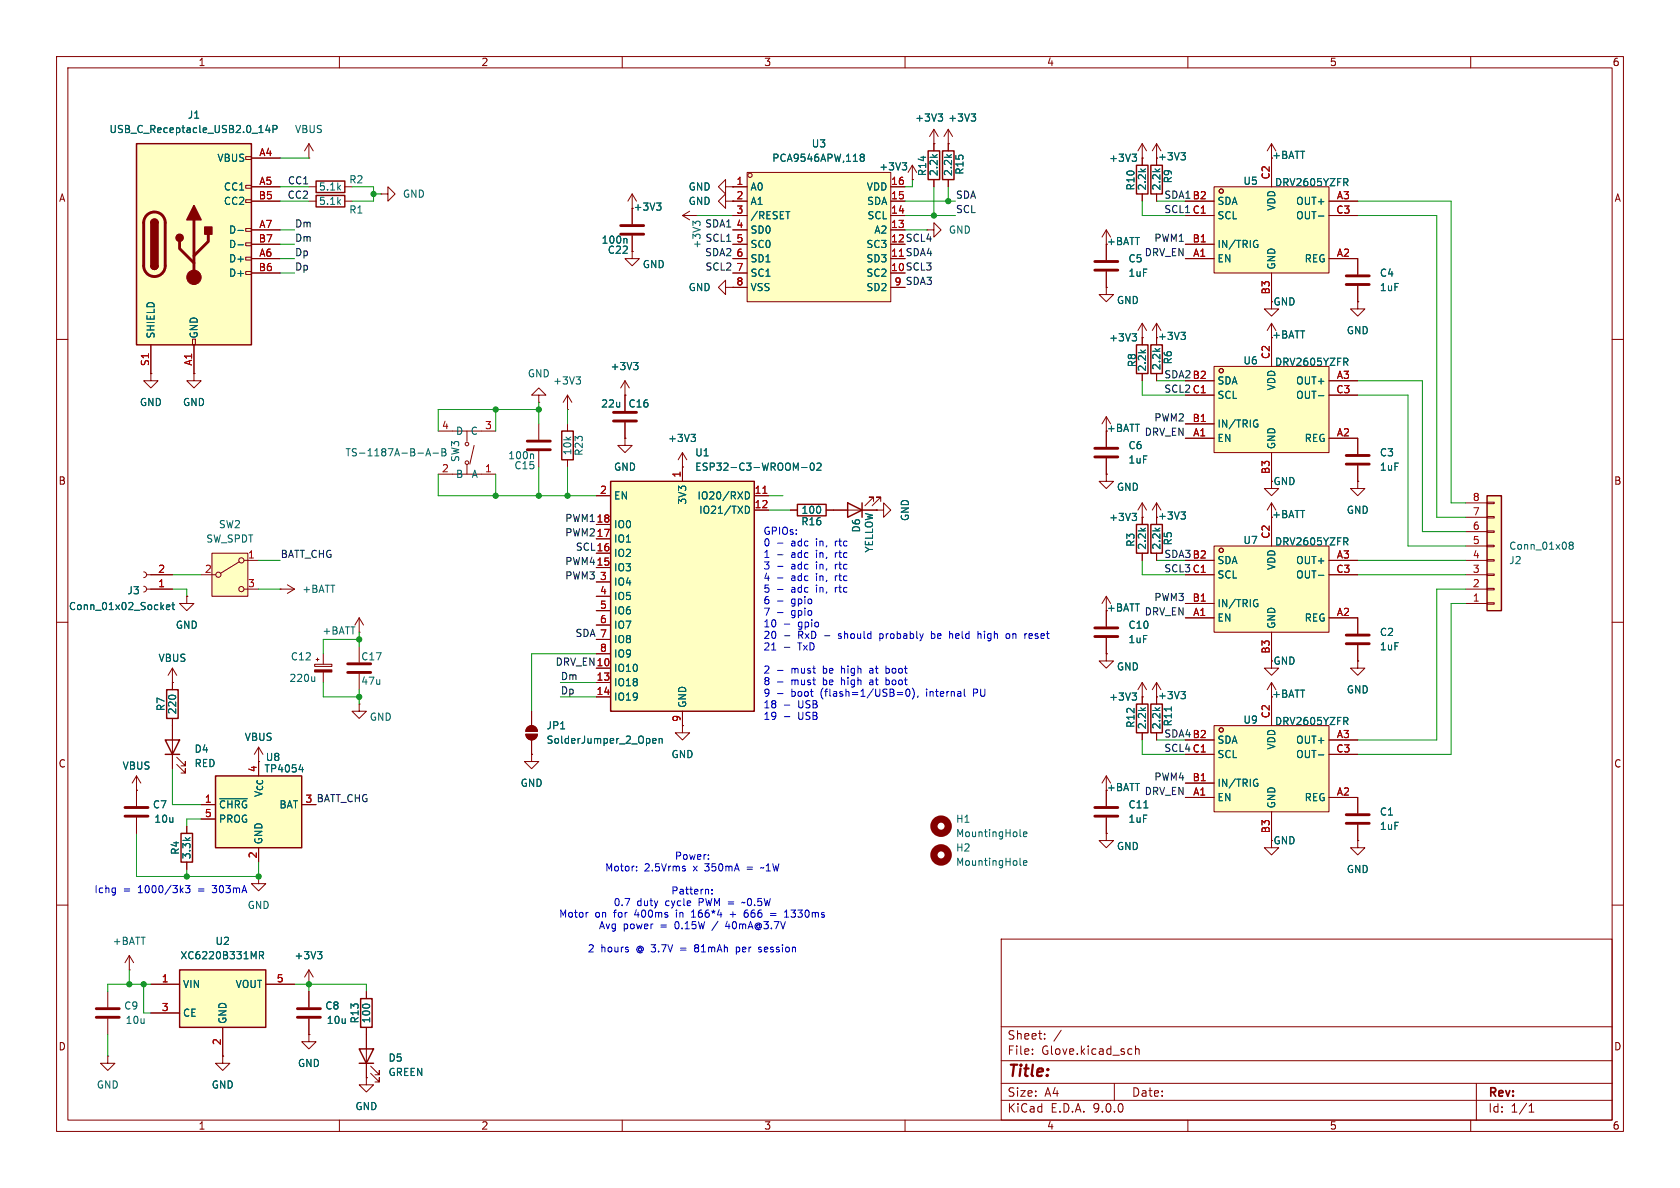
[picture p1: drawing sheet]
<svg xmlns="http://www.w3.org/2000/svg" width="297mm" height="210mm" viewBox="0 0 297 210" stroke-linecap="round" stroke-linejoin="round" font-family="sans-serif">
<g fill="none" stroke="#840000" stroke-width=".18">
<path d="M10 10h277v190h-277zM12 12h273v186h-273zM60 10v2M110 10v2M160 10v2M210 10v2M260 10v2M120.6 38.1l1.3 .8M120.6 38.1h2.6M121.9 37.3l-1.3 .8M123.2 38.1h.1M165.1 25.4h.1"/>
<path d="M165.1 22.9l-.8 1.2M165.1 22.9l.8 1.2M165.1 22.9v2.5M167.6 25.4v1.3M167.6 31.8v1.2M10 60h2M77.5 76.2h10.1M82.5 76.2v1.8M83.8 78.7l-.7 3.3M285 60h2M77.5 83.8h10.1M82.5 82v1.8"/>
<path d="M10 110h2M33 105.4v1.3h-1.3l1.3 1.3 1.3-1.3h-1.3M33 105.4h.1M285 110h2M10 160h2M177 166h108v32h-108zM285 160h2M60 198v2M110 198v2M160 198v2M177 194.5h108M177 191.5h108"/>
<path d="M177 187.5h108M177 181.5h108M182.5 186.3v.1M182.5 185.5v.1M184.7 183.6v.1M184.7 182.8v.1M187.6 182.1l-1.3 2M197 191.5v3M200 185.4l.1 .1M200.1 186.3l-.1 .1M200.7 184.9v1.5M200.7 185.5l.3-.1 .3 .1 .1 .9"/>
<path d="M210 198v2M260 198v2M261 191.5v6.5M270.3 196.6h.9M270.3 195.5l.4-.4v1.5"/>
<circle cx="82.5" cy="78.5" r=".32"/>
<circle cx="82.5" cy="81.8" r=".32"/>
</g>
<path d="M123 39.5l-.5-.4v.8M123 39.3l.2-.2h.3l.3 .2M165.8 20.1h.8l-.4 .5M166.4 20.6l.2 .3v.3l-.2 .2M78.1 79.3h.4l.3 .3-.3 .3 .3 .1 .1 .3-.3 .3h-.5zM78.1 79.9h.4M73.9 80.1h1M75.3 80.6l.4-1.3 .4 1.3M75.4 80.2h.6M76.6 80.1h.9" fill="none" stroke="#006464" stroke-width=".18"/>
<path d="M166.6 26.7h2.1v5.1h-2.1z" fill="none" stroke="#840000" stroke-width=".25"/>
<path d="M107.9 85.1h25.4v40.6h-25.4z" fill="#ffffc2"/>
<path d="M164.1 26.7h2v5.1h-2zM200.9 29.2h2v5.1h-2zM203.5 29.2h2v5.1h-2zM99.3 76.2h2v5.1h-2zM200.9 61h2v5h-2zM203.5 61h2v5h-2zM107.9 85.1h25.4v40.6h-25.4zM32 147.3h2v5.1h-2z" fill="none" stroke="#840000" stroke-width=".25"/>
<g fill="none" stroke="#840000" stroke-width=".18">
<path d="M165.1 25.4v1.3M165.1 31.8v1.2M167.6 25.4h.1M167.6 22.9l-.7 1.2M167.6 22.9l.8 1.2M167.6 22.9v2.5M201.9 27.9h.1M201.9 25.4v3.8M201.9 34.3v1.3M201.9 25.4l-.7 1.3M201.9 25.4l.8 1.3M204.5 25.4v3.8"/>
<path d="M204.5 34.3v1.3M204.5 25.4l-.8 1.3M204.5 25.4l.7 1.3M224.8 25.4l-.8 1.3M224.8 25.4l.8 1.3M224.8 25.4v2.5M163.8 40.6h1.3v-1.2l1.3 1.2-1.3 1.3v-1.3M163.8 40.6h.1M195.6 50.8v1.3h1.2l-1.2 1.2-1.3-1.2h1.3M195.6 50.8h.1M195.6 40.6v5.4M195.6 48v2.8"/>
<path d="M195.6 40.6l-.8 1.3M195.6 40.6l.7 1.3M201.9 59.7h.1M201.9 57.2l-.7 1.2M201.9 57.2l.8 1.2M201.9 57.2v3.8M204.5 57.2v3.8M204.5 57.2l-.8 1.2M204.5 57.2l.7 1.2M224.8 53.3v1.3h1.3l-1.3 1.3-1.3-1.3h1.3M100.3 74.9v1.3M110.5 77.5v1.2h1.3l-1.3 1.3-1.3-1.3h1.3"/>
<path d="M110.5 77.5h.1M110.5 69.9v2.7M110.5 74.7v2.8M201.9 66v1.3M204.5 66v1.3M100.3 81.3v1.3M105.4 87.6h2.5M105.4 92.7h2.5M105.4 95.3h2.5M105.4 97.8h2.5M120.6 82.6h.1M120.6 80v5.1"/>
<path d="M120.6 80l-.7 1.3M120.6 80l.8 1.3M133.3 87.6h2.6M133.3 90.2h2.6M105.4 100.3h2.5M105.4 102.9h2.5M105.4 105.4h2.5M105.4 108h2.5M105.4 110.5h2.5M105.4 113h2.5M105.4 115.6h2.5M105.4 118.1h2.5"/>
<path d="M24.1 139.7v2.8M93 129.8h2a1.02 1.02 0 0 1-1 1 1.02 1.02 0 0 1-1-1zM93.3 128.6a1.02 1.02 0 0 1 1.1-.2 1.02 1.02 0 0 1 .6 .9h-2zM94 133.4v1.2h1.2l-1.2 1.3-1.3-1.3h1.3M94 133.4h.1M94 125.7v2.6M94 130.8v2.6M105.4 120.7h2.5M105.4 123.2h2.5M120.6 128.3v1.2h1.3l-1.3 1.3-1.2-1.3h1.2M120.6 128.3h.1M120.6 125.7v2.6"/>
<path d="M24.1 144.5v2.8M33 146.1v1.2M33 152.4v1.3"/>
</g>
<g fill="none" stroke="#006464" stroke-width=".18">
<path d="M171.7 20.1h.8l-.4 .5M172.2 20.6l.3 .3v.3l-.3 .2M200.1 27.2h.8l-.4 .5M200.7 27.7l.2 .3v.3l-.2 .2M208.8 27h.8l-.5 .5M209.3 27.5l.3 .2v.3l-.3 .3M200.1 59h.8l-.4 .5M200.7 59.5l.2 .2v.3l-.2 .3M208.8 58.7h.8l-.5 .5M209.3 59.2l.3 .3v.3l-.3 .2M122.2 76.8h.7l-.4 .5M122.7 77.3l.2 .2v.3l-.2 .2"/>
<path d="M131.8 86.9a.64 .64 0 0 1 .7 .7 .64 .64 0 0 1-.7 .6M131.8 89.5a.64 .64 0 0 1 .7 .6 .64 .64 0 0 1-.7 .6M141.7 82.6h1M143.3 82l.2-.1a.68 .68 0 0 1 .5 .6 .68 .68 0 0 1-.5 .6l-.2-.1-.1-.4zM144.4 82l.5-.1 .3 .3-.8 .9h.8M115.4 131l.6-.2-.1-.2-.3-.1-.2 .2v.6h.5M116.5 130.7l.2-.2 .3 .1 .1 .8M116.5 130.5v.9"/>
</g>
<path d="M134.9 87.2h.7" fill="none" stroke="#a90000" stroke-width=".18"/>
<path d="M193.5 46.2h4.1M193.5 47.8h4.1M108.5 72.9h4M108.5 74.4h4M22.1 142.7h4.1M22.1 144.3h4.1" fill="none" stroke="#840000" stroke-width=".51"/>
<g fill="#840000" stroke="#840000" stroke-width=".18">
<path d="M93 129.8h2a1.02 1.02 0 0 1-1 1 1.02 1.02 0 0 1-1-1z"/>
<path d="M93.3 128.6a1.02 1.02 0 0 1 1.1-.2 1.02 1.02 0 0 1 .6 .9h-2z"/>
</g>
<path d="M214.6 33h20.3v15.3h-20.3z" fill="#ffffc2"/>
<g fill="none" stroke="#840000" stroke-width=".18">
<path d="M209.5 35.6h5.1M209.5 38.1h5.1M214.6 33h20.3v15.3h-20.3zM224.8 27.9v5.1M234.9 35.6h5.1M234.9 38.1h5.1M209.5 43.2h5.1M209.5 45.7h5.1M224.8 48.3v5M234.9 45.7h5.1v2.8M240 53.3v1.3h1.3l-1.3 1.3-1.2-1.3h1.2M240 53.3h.1"/>
<path d="M240 50.5v2.8M195.6 73.7v5.3M195.6 73.7l-.8 1.2M195.6 73.7l.7 1.2M240 77.5v2.8M195.6 83.8v1.3h1.2l-1.2 1.3-1.3-1.3h1.3M195.6 83.8h.1M195.6 81v2.8M201.9 91.4h.1M201.9 88.9l-.7 1.3M201.9 88.9l.8 1.3M201.9 88.9v2.5"/>
<path d="M204.5 88.9l-.8 1.3M204.5 88.9l.7 1.3M204.5 88.9v2.5M240 85.1v1.3h1.3l-1.3 1.2-1.2-1.2h1.2M240 85.1h.1M240 82.3v2.8M25.4 103.6l.4 .2 .1 .3-.1 .4-.4 .1M25.4 101.1l.4 .1 .1 .4-.1 .4-.4 .1M25.9 104.1h4.6M25.9 101.6h4.6M30.5 118.1l-.8 1.3M30.5 118.1l.7 1.3"/>
<path d="M30.5 118.1v3.8M55.6 117.4h3.1v.4h-3.1zM55.9 116.6h.5M56.1 116.3v.5M57.1 115.6v1.8M57.1 118.8v1.9M63.5 114.3v2.8M63.5 119.1v2.8M24.1 139.7h.1M24.1 137.2l-.7 1.2M24.1 137.2l.8 1.2M24.1 137.2v2.5"/>
<path d="M30.5 120.7h.1M30.5 127v8.9M31.2 135.1l1.6 1.6v-.8v.8h-.8M31.2 133.9l1.6 1.5v-.8v.8h-.8M63.5 124.5v1.2h1.3l-1.3 1.3-1.3-1.3h1.3M63.5 124.5h.1"/>
<circle cx="215.9" cy="33.8" r=".38"/>
</g>
<g fill="none" stroke="#006464" stroke-width=".18">
<path d="M233.1 38.2h.9M237.9 32.2l.4 .6M238 31.6l.3 .2-.1 .3-.2 .1M222 42.5l.3 .1M222.1 43.2h.3v.4l-.4 .2M200.1 90.7h.8l-.4 .5M200.7 91.2l.2 .3v.3l-.2 .2M208.8 90.5h.8l-.5 .5M209.3 91l.3 .2v.3l-.3 .3M29.4 107.3l.6-.1v-.2l-.4-.1-.2 .2 .1 .6h.5M30.4 106.9h.5M30.6 106.5v1.1l.3 .2"/>
<path d="M55.6 119.6v.9M55.6 120.3l-.1 .2"/>
</g>
<path d="M238 48.8h4.1M238 50.3h4.1M193.5 79.2h4.1M193.5 80.8h4.1M238 80.5h4.1M238 82h4.1M61.5 117.3h4M61.5 118.9h4" fill="none" stroke="#840000" stroke-width=".51"/>
<path d="M29.2 130.8h2.5l-1.2 2.6zM29.2 133.4h2.5M29.5 121.9h2v5.1h-2z" fill="none" stroke="#840000" stroke-width=".25"/>
<path d="M55.6 118.4h3.1v.4h-3.1z" fill="#840000" stroke="#840000" stroke-width=".18"/>
<path d="M214.6 64.8h20.3v15.2h-20.3z" fill="#ffffc2"/>
<g fill="none" stroke="#840000" stroke-width=".18">
<path d="M224.8 59.7v5.1M209.5 67.3h5.1M209.5 69.9h5.1M209.5 74.9h5.1M209.5 77.5h5.1M214.6 64.8h20.3v15.2h-20.3zM234.9 67.3h5.1M234.9 69.9h5.1M234.9 77.5h5.1M224.8 80v5.1M224.8 88.9v2.5M224.8 88.9l-.8 1.3"/>
<path d="M224.8 88.9l.8 1.3"/>
<circle cx="215.9" cy="65.5" r=".38"/>
</g>
<path d="M222 74.2l.3 .1M222.1 75h.3v.4l-.4 .1M233.1 69.9h.9M237.9 64l.4 .6M238 63.3l.3 .3-.1 .3-.2 .1" fill="none" stroke="#006464" stroke-width=".18"/>
<path d="M38.1 137.2h15.2v12.7h-15.2z" fill="#ffffc2"/>
<path d="M38.1 137.2h15.2v12.7h-15.2z" fill="none" stroke="#840000" stroke-width=".25"/>
<path d="M224.8 57.2l-.8 1.2M224.8 57.2l.8 1.2M224.8 57.2v2.5M224.8 85.1v1.3h1.3l-1.3 1.2-1.3-1.2h1.3M45.7 132.1v2.5M45.7 132.1l-.7 1.3M45.7 132.1l.8 1.3M35.6 142.2h2.5M35.6 144.8h2.5M45.7 149.9v2.5M53.3 142.2h2.6" fill="none" stroke="#840000" stroke-width=".18"/>
<path d="M52.9 136h.7M53.5 135.6v.9M38.8 141.2h4.9" fill="none" stroke="#006464" stroke-width=".18"/>
<path d="M262.9 87.6h2.5v20.4h-2.5z" fill="#ffffc2"/>
<path d="M262.9 87.6h2.5v20.4h-2.5z" fill="none" stroke="#840000" stroke-width=".25"/>
<g fill="none" stroke="#840000" stroke-width=".18">
<path d="M259.1 99.1h3.8M259.1 96.5h3.8M259.1 94h3.8M259.1 91.4h3.8M259.1 88.9h3.8M262.9 98.9h1.3v.3h-1.3zM262.9 96.4h1.3v.2h-1.3zM262.9 93.9h1.3v.2h-1.3zM262.9 91.3h1.3v.3h-1.3zM262.9 88.8h1.3v.2h-1.3zM259.1 106.7h3.8M259.1 104.1h3.8"/>
<path d="M259.1 101.6h3.8M262.9 106.6h1.3v.2h-1.3zM262.9 104h1.3v.3h-1.3zM262.9 101.5h1.3v.2h-1.3z"/>
</g>
<path d="M277.6 96.4l-.2-.3 .2-.3h.3l.2 .3-.2 .3M277.6 96.4l-.2 .2 .1 .4 .1 .1 .4-.1 .1-.1v-.3l-.2-.2M277.6 96.4h.3" fill="none" stroke="#006464" stroke-width=".18"/>
<path d="M214.6 96.5h20.3v15.3h-20.3z" fill="#ffffc2"/>
<g fill="none" stroke="#840000" stroke-width=".18">
<path d="M209.5 99.1h5.1M214.6 96.5h20.3v15.3h-20.3zM224.8 91.4v5.1M234.9 99.1h5.1M209.5 101.6h5.1M209.5 106.7h5.1M209.5 109.2h5.1M224.8 111.8v6.3h1.3l-1.3 1.3-1.3-1.3h1.3M234.9 101.6h5.1M234.9 109.2h5.1M204.5 120.7l-.8 1.2M204.5 120.7l.7 1.2"/>
<path d="M204.5 120.7v2.5M224.8 120.7v2.5M224.8 120.7l-.8 1.2M224.8 120.7l.8 1.2M19 175.3v2.8M64.8 175.3v1.2M19 186.7v1.3h1.3l-1.3 1.2-1.2-1.2h1.2M19 186.7h.1M19 180.1v2.8M64.8 190.5v1.3h1.2l-1.2 1.2-1.3-1.2h1.3M64.8 190.5h.1M64.8 181.6v8.9"/>
<path d="M65.5 189.7l1.6 1.6v-.8v.8h-.8M65.5 188.5l1.6 1.5v-.8v.8h-.8"/>
<circle cx="215.9" cy="97.3" r=".38"/>
</g>
<path d="M237.9 95.7l.4 .6M238 95.1l.3 .2-.1 .3-.2 .1M222 106l.3 .1M222.1 106.7h.3v.4l-.4 .2M233.1 101.7h.9M208.8 122.2h.8l-.5 .5M209.3 122.7l.3 .3v.3l-.3 .2" fill="none" stroke="#006464" stroke-width=".18"/>
<path d="M17 178.3h4.1M17 179.8h4.1" fill="none" stroke="#840000" stroke-width=".51"/>
<path d="M63.8 176.5h2v5.1h-2zM63.5 185.4h2.5l-1.2 2.6zM63.5 188h2.5" fill="none" stroke="#840000" stroke-width=".25"/>
<path d="M214.6 128.3h20.3v15.2h-20.3z" fill="#ffffc2"/>
<g fill="none" stroke="#840000" stroke-width=".18">
<path d="M209.5 130.8h5.1M209.5 133.4h5.1M209.5 138.4h5.1M214.6 128.3h20.3v15.2h-20.3zM224.8 123.2v5.1M234.9 130.8h5.1M234.9 133.4h5.1M209.5 141h5.1M224.8 143.5v6.4h1.3l-1.3 1.2-1.3-1.2h1.3M234.9 141h5.1M54.6 174h.1M54.6 171.5v2.5"/>
<path d="M54.6 175.3v2.8M54.6 171.5l-.8 1.2M54.6 171.5l.8 1.2M54.6 182.9v1.3h1.3l-1.3 1.2-1.3-1.2h1.3M54.6 182.9h.1M54.6 180.1v2.8"/>
<circle cx="215.9" cy="129" r=".38"/>
</g>
<path d="M222 137.7l.3 .1M222.1 138.5h.3v.4l-.4 .1M233.1 133.4h.9M237.9 127.5l.4 .6M238 126.8l.3 .3-.1 .3-.2 .1M56.1 168.2h.8l-.4 .5M56.7 168.7l.2 .2v.3l-.2 .3" fill="none" stroke="#006464" stroke-width=".18"/>
<path d="M52.6 178.3h4M52.6 179.8h4" fill="none" stroke="#840000" stroke-width=".51"/>
<path d="M31.7 171.5h15.3v10.1h-15.3z" fill="#ffffc2"/>
<path d="M55.9 32h5.1v2h-5.1zM55.9 34.5h5.1v2.1h-5.1zM141 89.2h5v2h-5zM149.9 88.9l2.5 1.3-2.5 1.2zM152.4 88.9v2.5M200.9 92.7h2v5.1h-2zM203.5 92.7h2v5.1h-2zM200.9 124.5h2v5h-2zM203.5 124.5h2v5h-2zM31.7 171.5h15.3v10.1h-15.3z" fill="none" stroke="#840000" stroke-width=".25"/>
<g fill="none" stroke="#840000" stroke-width=".18">
<path d="M54.6 27.9h.1M54.6 33h1.3M54.6 35.6h1.3M54.6 25.4l-.8 1.3M54.6 25.4l.8 1.3M54.6 25.4v2.5M61 33h1.2M61 35.6h1.2M67.3 34.3h1.3v-1.3l1.2 1.3-1.2 1.3v-1.3M67.3 34.3h.1M161.3 31.8h.1M161.3 29.2l-.8 1.3"/>
<path d="M161.3 29.2l.8 1.3M161.3 29.2v2.6M95.2 74.9v2.8M95.2 79.8v2.8M139.7 90.2h1.3M146 90.2h10.2v-1.3l1.3 1.3-1.3 1.2v-1.2M154.4 88.6v-.7h-.7h.7l-1.5 1.5M155.7 88.6v-.7h-.8h.8l-1.5 1.5M201.9 91.4v1.3M201.9 97.8v1.3M204.5 91.4v1.3M204.5 97.8v1.3"/>
<path d="M195.6 115.6v1.2h1.2l-1.2 1.3-1.3-1.3h1.3M195.6 115.6h.1M195.6 105.4v5.3M195.6 112.8v2.8M195.6 105.4l-.8 1.3M195.6 105.4l.7 1.3M240 116.8v1.3h1.3l-1.3 1.3-1.2-1.3h1.2M240 116.8h.1M240 109.2v2.8M240 114v2.8M195.6 137.2v5.3M195.6 137.2l-.8 1.2"/>
<path d="M195.6 137.2l.7 1.2M201.9 123.2h.1M201.9 120.7v3.8M201.9 129.5v1.3M201.9 120.7l-.7 1.2M201.9 120.7l.8 1.2M204.5 123.2v1.3M204.5 129.5v1.3M45.7 154.9v1.3h1.3l-1.3 1.3-1.3-1.3h1.3M45.7 154.9h.1M195.6 147.3v1.3h1.2l-1.2 1.3-1.3-1.3h1.3M195.6 147.3h.1"/>
<path d="M195.6 144.5v2.8M240 148.6v1.3h1.3l-1.3 1.2-1.2-1.2h1.2M240 148.6h.1M240 141v2.8M240 145.8v2.8M22.9 171.5h.1M22.9 168.9l-.8 1.3M22.9 168.9l.7 1.3M22.9 168.9v2.6M26.7 174h5M26.7 179.1h5M47 174h5.1"/>
<path d="M39.4 186.7v1.3h1.2l-1.2 1.2-1.3-1.2h1.3M39.4 186.7h.1M39.4 181.6v5.1"/>
</g>
<g fill="none" stroke="#006464" stroke-width=".18">
<path d="M159.5 28.8h.8l-.4 .5M160 29.3l.3 .2v.3l-.3 .2M94.1 80.3l.2 .1v.7M200.1 122.5h.8l-.4 .5M200.7 123l.2 .2v.3l-.2 .3M207.1 125v.7M180.3 147.7l.2 .2M180.3 152.8l.2 .2M180.9 147.5l.6-.1v-.3h-.4l-.2 .1 .1 .6h.5M180.9 152.6l.6-.2v-.2l-.4-.1-.2 .2 .1 .6h.5M202.2 142.8h.7M45.9 168.9l.6-.1 .1-.2-.1-.3-.6-.1v1.3"/>
<path d="M46.2 168.9l.4 .6"/>
</g>
<path d="M93.2 79.5h4.1M93.2 78h4.1M193.5 111h4.1M193.5 112.5h4.1M238 112.3h4.1M238 113.8h4.1M193.5 142.7h4.1M193.5 144.3h4.1M238 144h4.1M238 145.5h4.1" fill="none" stroke="#840000" stroke-width=".51"/>
<g fill="none" stroke="#840000" stroke-width="1.3">
<circle cx="166.4" cy="151.1" r="1.27"/>
<circle cx="166.4" cy="146" r="1.27"/>
</g>
<path d="M132.1 30.5h25.4v22.8h-25.4z" fill="#ffffc2"/>
<g fill="none" stroke="#840000" stroke-width=".18">
<path d="M129.5 33h2.6M129.5 35.6h2.6M129.5 38.1h2.6M132.1 30.5h25.4v22.8h-25.4zM157.5 33h2.5M157.5 35.6h2.5M157.5 38.1h2.5M129.5 40.6h2.6M129.5 43.2h2.6M129.5 45.7h2.6M129.5 48.3h2.6M129.5 50.8h2.6"/>
<path d="M157.5 40.6h2.5M157.5 50.8h2.5"/>
<circle cx="132.6" cy="31" r=".38"/>
</g>
<path d="M138.9 37.4h.7M152.3 27.8l-.2-.2 .2-.4h.3l.2 .3-.2 .3M152.3 27.8l-.2 .2v.4l.2 .1h.4l.1-.2v-.3l-.2-.2M152.3 27.8h.3" fill="none" stroke="#006464" stroke-width=".18"/>
<path d="M37.5 97.8h6.3v7.6h-6.3z" fill="#ffffc2"/>
<g fill="none" stroke="#840000" stroke-width=".18">
<path d="M34.3 66v1.3h1.3l-1.3 1.3-1.3-1.3h1.3M34.3 66h.1M37.5 97.8h6.3v7.6h-6.3zM42.3 99.3l-3.3 2M43.2 99.1h2.5M35.6 101.6h2.5M43.2 104.1h2.5"/>
<circle cx="42.7" cy="99.1" r=".46"/>
<circle cx="38.6" cy="101.6" r=".46"/>
<circle cx="42.7" cy="104.1" r=".46"/>
</g>
<path d="M24.1 25.4h20.3v35.6h-20.3z" fill="#ffffc2"/>
<g fill="none" stroke="#840000" stroke-width=".18">
<path d="M43.4 27.7h1v.5h-1zM43.4 32.8h1v.5h-1zM43.4 35.3h1v.5h-1zM44.4 27.9h5.1M44.4 33h5.1M44.4 35.6h5.1M111.8 34.3l-.8 1.3M111.8 34.3l.7 1.3M111.8 34.3v5.3M128.3 33v-1.2l-1.3 1.2 1.3 1.3v-1.3h1.2M128.3 35.6v-1.3l-1.3 1.3 1.3 1.2v-1.2h3.8M129.5 33h.1"/>
<path d="M129.5 33h2.6M129.5 38.1h2.6M157.5 33h2.5M157.5 35.6h2.5M157.5 38.1h2.5M161.3 31.8h.1M165.1 25.4h.1M165.1 25.4v1.3M165.1 31.8v1.2M167.6 25.4h.1M167.6 25.4v1.3M167.6 31.8v1.2"/>
<path d="M201.9 27.9h.1M201.9 27.9v1.3M201.9 34.3v1.3M204.5 27.9v1.3M204.5 34.3v1.3M209.5 35.6h5.1M209.5 38.1h5.1M224.8 27.9v5.1M234.9 35.6h5.1M234.9 38.1h5.1M34 59.9h.5v1.1h-.5zM43.4 40.4h1v.5h-1z"/>
<path d="M43.4 42.9h1v.5h-1zM43.4 45.5h1v.5h-1zM43.4 48h1v.5h-1zM44.4 40.6h5.1M44.4 43.2h5.1M44.4 45.7h5.1M44.4 48.3h5.1M111.8 44.5v1.2h1.2l-1.2 1.3-1.3-1.3h1.3M111.8 44.5h.1M111.8 41.7v2.8M128.3 50.8v-1.3l-1.3 1.3 1.3 1.3v-1.3h1.2M129.5 50.8h.1"/>
<path d="M129.5 40.6h2.6M129.5 43.2h2.6M129.5 45.7h2.6M129.5 48.3h2.6M129.5 50.8h2.6M157.5 40.6h2.5M157.5 50.8h2.5M195.6 50.8h.1M195.6 43.2v2.8M195.6 48v2.8M201.9 59.7h.1M201.9 59.7v1.3"/>
<path d="M204.5 59.7v1.3M209.5 43.2h5.1M209.5 45.7h5.1M224.8 48.3v5M224.8 59.7v5.1M234.9 45.7h5.1v2.8M240 53.3h.1M240 50.5v2.8M26.7 66v1.3h1.2l-1.2 1.3-1.3-1.3h1.3M26.7 66h.1M26.7 61v5M34.3 66h.1"/>
<path d="M34.3 61v5M95.2 69.9h1.3l-1.3-1.3-1.2 1.3h1.2v1.2M95.2 71.1h.1M100.3 72.4h.1M100.3 69.9l-.7 1.2M100.3 69.9l.8 1.2M100.3 69.9v2.5M110.5 69.9h.1M110.5 77.5h.1M110.5 67.3l-.8 1.3M110.5 67.3l.8 1.3M110.5 67.3v5.3"/>
<path d="M110.5 74.7v2.8M195.6 76.2v2.8M201.9 66v1.3M204.5 66v1.3M209.5 67.3h5.1M209.5 69.9h5.1M209.5 74.9h5.1M209.5 77.5h5.1M234.9 77.5h5.1v2.8M234.9 67.3h5.1M234.9 69.9h5.1M105.4 87.6h2.5"/>
<path d="M105.4 92.7h2.5M105.4 95.3h2.5M105.4 97.8h2.5M120.6 82.6h.1M120.6 82.6v2.5M133.3 87.6h2.6M133.3 90.2h2.6M139.7 90.2h1.3M146 90.2h3.9M152.4 90.2h2.5M195.6 83.8h.1M195.6 81v2.8"/>
<path d="M201.9 91.4h.1M201.9 91.4v1.3M201.9 97.8v1.3M204.5 91.4v1.3M204.5 97.8v1.3M209.5 99.1h5.1M224.8 80v5.1M224.8 91.4v5.1M234.9 99.1h5.1M240 85.1h.1M240 82.3v2.8M26.7 104.1h3.8"/>
<path d="M26.7 101.6h3.8M33 105.4h.1M49.5 104.1h.1M49.5 104.1h2.6M50.8 103.4l1.3 .7M52.1 104.1l-1.3 .8M63.5 111.8h.1M63.5 109.2l-.8 1.3M63.5 109.2l.8 1.3M63.5 109.2v2.6M105.4 100.3h2.5M105.4 102.9h2.5"/>
<path d="M105.4 105.4h2.5M105.4 108h2.5M105.4 110.5h2.5M105.4 113h2.5M105.4 115.6h2.5M105.4 118.1h2.5M195.6 115.6h.1M195.6 108v2.7M195.6 112.8v2.8M209.5 101.6h5.1M209.5 106.7h5.1M209.5 109.2h5.1"/>
<path d="M224.8 111.8v5M234.9 101.6h5.1M234.9 109.2h5.1v2.8M240 116.8h.1M240 114v2.8M24.1 139.7h.1M24.1 139.7v2.8M30.5 120.7h.1M30.5 120.7v1.2M30.5 127v3.8M30.5 133.4v2.5M94 133.4h.1"/>
<path d="M94 125.7v2.6M94 130.8v2.6M105.4 120.7h2.5M105.4 123.2h2.5M120.6 128.3h.1M120.6 125.7v2.6M195.6 139.7v2.8M201.9 123.2h.1M201.9 123.2v1.3M201.9 129.5v1.3M204.5 123.2v1.3M204.5 129.5v1.3"/>
<path d="M209.5 130.8h5.1M209.5 133.4h5.1M209.5 138.4h5.1M224.8 123.2v5.1M234.9 130.8h5.1M234.9 133.4h5.1M24.1 144.5v2.8M33 146.1v1.2M33 152.4v1.3M35.6 142.2h2.5M35.6 144.8h2.5M45.7 149.9v2.5"/>
<path d="M53.3 142.2h2.6M195.6 147.3h.1M195.6 144.5v2.8M209.5 141h5.1M224.8 143.5v5.1M234.9 141h5.1v2.8M240 148.6h.1M240 145.8v2.8M26.7 174h5M26.7 179.1h5M47 174h5.1M54.6 174h.1"/>
<path d="M54.6 175.3v2.8M64.8 175.3v1.2M39.4 186.7h.1M39.4 181.6v5.1M54.6 182.9h.1M54.6 180.1v2.8M64.8 190.5h.1M64.8 181.6v3.8M64.8 188v2.5"/>
</g>
<path d="M24.1 25.4h20.3v35.6h-20.3zM26.7 39.4a.64 .64 0 0 1 .6-.7 .64 .64 0 0 1 .6 .7M26.7 47a.64 .64 0 0 0 .6 .6 .64 .64 0 0 0 .6-.6" fill="none" stroke="#840000" stroke-width=".25"/>
<path d="M26 38a1.9 1.9 0 0 1 2-.4 1.9 1.9 0 0 1 1.2 1.8v7.6a1.91 1.91 0 0 1-1.9 1.9 1.91 1.91 0 0 1-1.9-1.9v-7.8l.2-.6zM34.3 38.9v10.1M109.7 39.9h4.1M31.7 42.7v1.2l2.6 2.6M36.8 41.4v1.3l-2.5 2.5M109.7 41.4h4.1" fill="none" stroke="#840000" stroke-width=".51"/>
<g fill="#840000" stroke="#840000" stroke-width=".25">
<path d="M26.7 39.4h1.2v7.6h-1.2z"/>
<path d="M26.9 38.9a.64 .64 0 0 1 .6-.1 .64 .64 0 0 1 .4 .6h-1.2z"/>
<path d="M26.7 47h1.2a.64 .64 0 0 1-.6 .6 .64 .64 0 0 1-.6-.6z"/>
<path d="M34.3 36.3l1.3 2.6h-2.6z"/>
<path d="M36.2 40.1h1.3v1.3h-1.3z"/>
<circle cx="31.7" cy="42" r=".63"/>
</g>
<circle cx="34.3" cy="49" r="1.27" fill="#840000" stroke="#840000" stroke-width=".18"/>
<g fill="none" stroke="#006464" stroke-width=".18">
<path d="M47.3 22.1l-.3 .9h.8M47.6 22.6v.8M48.3 22.8h.6l.1-.2-.1-.3-.6-.1v1.2M116.1 35.9h.8l-.5 .5M116.6 36.4l.3 .2v.3l-.3 .3M138.9 37.4h.7M152.3 27.8l-.2-.2 .2-.4h.3l.2 .3-.2 .3M152.3 27.8l-.2 .2v.4l.2 .1h.4l.1-.2v-.3l-.2-.2M152.3 27.8h.3M159.5 28.8h.8l-.4 .5M160 29.3l.3 .2v.3l-.3 .2M165.8 20.1h.8l-.4 .5"/>
<path d="M166.4 20.6l.2 .3v.3l-.2 .2M171.7 20.1h.8l-.4 .5M172.2 20.6l.3 .3v.3l-.3 .2M200.1 27.2h.8l-.4 .5M200.7 27.7l.2 .3v.3l-.2 .2M208.8 27h.8l-.5 .5M209.3 27.5l.3 .2v.3l-.3 .3M233.1 38.2h.9M237.9 32.2l.4 .6M238 31.6l.3 .2-.1 .3-.2 .1M42.1 40.7h.9M42.1 43.3h.9"/>
<path d="M110.7 42.2l.1 .1v.7M200.1 59h.8l-.4 .5M200.7 59.5l.2 .2v.3l-.2 .3M208.8 58.7h.8l-.5 .5M209.3 59.2l.3 .3v.3l-.3 .2M222 42.5l.3 .1M222.1 43.2h.3v.4l-.4 .2M101.8 66.6h.8l-.4 .5M102.4 67.1l.2 .2v.3l-.2 .3M112 64.1h.8l-.4 .5M112.5 64.6l.3 .2v.3l-.3 .2M122.2 76.8h.7l-.4 .5"/>
<path d="M122.7 77.3l.2 .2v.3l-.2 .2M222 74.2l.3 .1M222.1 75h.3v.4l-.4 .1M233.1 69.9h.9M237.9 64l.4 .6M238 63.3l.3 .3-.1 .3-.2 .1M131.8 86.9a.64 .64 0 0 1 .7 .7 .64 .64 0 0 1-.7 .6M131.8 89.5a.64 .64 0 0 1 .7 .6 .64 .64 0 0 1-.7 .6M141.7 82.6h1M143.3 82l.2-.1a.68 .68 0 0 1 .5 .6 .68 .68 0 0 1-.5 .6l-.2-.1-.1-.4zM144.4 82l.5-.1 .3 .3-.8 .9h.8M200.1 90.7h.8l-.4 .5"/>
<path d="M200.7 91.2l.2 .3v.3l-.2 .2M208.8 90.5h.8l-.5 .5M209.3 91l.3 .2v.3l-.3 .3M237.9 95.7l.4 .6M238 95.1l.3 .2-.1 .3-.2 .1M29.4 107.3l.6-.1v-.2l-.4-.1-.2 .2 .1 .6h.5M30.4 106.9h.5M30.6 106.5v1.1l.3 .2M222 106l.3 .1M222.1 106.7h.3v.4l-.4 .2M233.1 101.7h.9M52.9 136h.7"/>
<path d="M53.5 135.6v.9M115.4 131l.6-.2-.1-.2-.3-.1-.2 .2v.6h.5M116.5 130.7l.2-.2 .3 .1 .1 .8M116.5 130.5v.9M200.1 122.5h.8l-.4 .5M200.7 123l.2 .2v.3l-.2 .3M207.1 125v.7M208.8 122.2h.8l-.5 .5M209.3 122.7l.3 .3v.3l-.3 .2M222 137.7l.3 .1M222.1 138.5h.3v.4l-.4 .1M233.1 133.4h.9"/>
<path d="M237.9 127.5l.4 .6M238 126.8l.3 .3-.1 .3-.2 .1M38.8 141.2h4.9M202.2 142.8h.7M45.9 168.9l.6-.1 .1-.2-.1-.3-.6-.1v1.3M46.2 168.9l.4 .6M56.1 168.2h.8l-.4 .5M56.7 168.7l.2 .2v.3l-.2 .3"/>
</g>
<g fill="none" stroke="#009600" stroke-width=".18">
<path d="M49.5 35.6h5.1M49.5 27.9h5.1M49.5 33h5.1M62.2 33h3.8v2.6h-3.8M66 34.3h1.3M123.2 38.1h6.3M160 35.6h8.9M160 38.1h8.9M161.3 31.8v1.2h-1.3M165.1 33v5.1M167.6 33v2.6M201.9 35.6v2.5h7.6"/>
<path d="M204.5 35.6h5M240 35.6h16.5v53.3h2.6M240 38.1h14v53.3h5.1M49.5 43.2h2.6M49.5 40.6h2.6M49.5 45.7h2.6M49.5 48.3h2.6M160 40.6h3.8M87.6 72.4v3.8M95.2 72.4h-17.7v3.8M95.2 71.1v3.8M100.3 72.4v2.5"/>
<path d="M201.9 67.3v2.6h7.6M204.5 67.3h5M240 69.9h8.9v26.6h10.2M240 67.3h11.5v26.7h7.6M45.7 99.1h3.8M77.5 83.8v3.8h27.9M87.6 83.8v3.8M95.2 82.6v5M100.3 82.6v5M135.9 87.6h2.5M135.9 90.2h3.8M201.9 99.1v2.5h7.6"/>
<path d="M204.5 99.1h5M240 99.1h19.1M30.5 104.1h2.5v1.3M30.5 101.6h5.1M45.7 104.1h3.8M63.5 111.8v2.5M63.5 113h-6.4v2.6M105.4 115.6h-11.4v10.1M240 101.6h19.1M259.1 104.1h-5.1v26.7h-14M259.1 106.7h-2.6v26.7h-16.5M30.5 135.9v6.3h5.1"/>
<path d="M57.1 120.7v2.5h6.4M63.5 121.9v2.6M99.1 123.2h6.3M99.1 120.7h6.3M201.9 130.8v2.6h7.6M204.5 130.8h5M24.1 147.3v7.6h21.6v-2.5M33 153.7v1.2M35.6 144.8h-2.6v1.3M22.9 171.5v2.5M25.4 174v5.1h1.3M26.7 174h-7.7v1.3"/>
<path d="M52.1 174h12.7v1.3M54.6 174v1.3M19 182.9v3.8"/>
</g>
<g fill="none" stroke="#0000c2" stroke-width=".18">
<path d="M137.5 96h.9M137.5 98.1h.9M136.4 114.9h.8M137.5 100.1h.9M137.5 102.2h.9M137.5 104.2h.9M137.5 106.2h.9M137.5 108.3h.9M137.5 118.5h.9M138.7 110.3h.9M138.7 112.4h.9M138.7 114.4h.9"/>
<path d="M153.9 118.2h-.1M153.9 118.5l-.2 .2 .2 .3M155.5 112v1.3M155.5 112.8l.2 .1M155.7 112l-.2 .1M156.6 117.7v1.3M156.6 119.8v1.2M156.6 118.9l.4 .1M157 118.2h-.4M164.7 111.6v1.3M164.7 112.8l.3 .1M165 112l-.3 .1"/>
<path d="M167.9 112.1l.3-.1 .2 .2M172.9 112.1l.2-.1 .3 .1v.8M172.9 111.6v1.3M177.9 112.1l.4-.1 .2 .3-.1 .5-.3 .1-.2-.2M182.3 112h-.2l-.2 .2 .1 .6 .3 .1M182.5 112.3l-.6 .1M137.5 120.6h.9M137.5 122.6h.9M138.7 124.6h.9M138.7 126.7h.9M153.9 120.6l-.2 .1 .2 .3M153.9 120.2l-.1 .1"/>
<path d="M156.6 121h.4M157 120.2l-.4 .1M158.6 122.4h1M158.6 122.8h1M160.3 121.9a.69 .69 0 0 0 .3 1.2l.1-.1 .2-.4-.2-.7M161.5 121.9a1.47 1.47 0 0 1-.2 1.7M162.3 123l-.1 .3M170.5 122.9l.2 .2M172.1 122.5h.5M172.6 121.8h-.5v1.3M32 157.3l.4 .5M32.4 157l-.5 .4"/>
<path d="M32.8 156.5h.8l-.4 .5 .3 .1v.6l-.2 .1-.5-.1M112.5 153.8v.2M112.5 153.2v.1M121 153.5l.2 .2-.2 .3M121 153.1l.1 .1M125.2 157.3l.1 .8M125.2 151.8v.1M125.2 151.1v.2M125.9 157.9v.2M125.9 157.3v.1M131.1 159.6l.2-.1 .2 .1M134.4 153.5l.2-.1 .3 .1"/>
<path d="M103.9 161.3h.1M122.2 162.1h.8M122.5 161.1l-.3 .1M122.9 167.1l-.1 .1 .1 .3M122.9 167.6l-.1 .2 .1 .4M128.6 162.9l-.3 .9h.7M129.1 161.7h.9M130.2 167.4v1.3M130.2 168.2l.3 .1M130.5 167.4l-.3 .1M131.7 161a.99 .99 0 0 0 0 1.1h.5M132.2 161.4h-.4l-.2 .2"/>
<path d="M134.1 167.7l.5 .3M134.6 167.5l-.3-.1-.2 .2M134.6 168.1l-.1 .2-.4-.1M136.2 161.5h1M136.2 161.8h1M138.7 162.1h.7M138.8 161.2l.3-.3v1.2"/>
</g>
<path d="M134.9 87.2h.7" fill="none" stroke="#a90000" stroke-width=".18"/>
<g fill="#009600" stroke="#009600" stroke-width=".18">
<circle cx="100.3" cy="87.6" r=".46"/>
<circle cx="63.5" cy="123.2" r=".46"/>
<circle cx="63.5" cy="113" r=".46"/>
<circle cx="54.6" cy="174" r=".46"/>
<circle cx="22.9" cy="174" r=".46"/>
<circle cx="25.4" cy="174" r=".46"/>
<circle cx="33" cy="154.9" r=".46"/>
<circle cx="45.7" cy="154.9" r=".46"/>
<circle cx="66" cy="34.3" r=".46"/>
<circle cx="95.2" cy="72.4" r=".46"/>
<circle cx="95.2" cy="87.6" r=".46"/>
<circle cx="87.6" cy="72.4" r=".46"/>
<circle cx="87.6" cy="87.6" r=".46"/>
<circle cx="165.1" cy="38.1" r=".46"/>
<circle cx="167.6" cy="35.6" r=".46"/>
</g>
<text font-size="2.8" fill="#840000" x="178" y="190.9">Title:</text>
<g font-size="2.1" fill="#840000">
<text x="178" y="184">Sheet:</text>
<text x="178" y="186.7">File:</text>
<text x="184.1" y="186.7">Glove.kicad_sch</text>
<text x="178" y="196.9">KiCad</text>
<text x="178" y="194.1">Size:</text>
<text x="184.7" y="194.1">A4</text>
<text x="185.7" y="196.9">E.D.A.</text>
<text x="193.3" y="196.9">9.0.0</text>
<text x="200" y="194.1">Date:</text>
<text x="263" y="194.3">Rev:</text>
<text x="263" y="196.9">Id:</text>
<text x="267.1" y="196.9">1/1</text>
</g>
<g font-size="1.8" fill="#840000">
<text x="35" y="11.9">1</text>
<text x="85" y="11.9">2</text>
<text x="135" y="11.9">3</text>
<text x="185" y="11.9">4</text>
<text x="235" y="11.9">5</text>
<text x="285" y="11.9">6</text>
<text x="204.6" y="28.5">+3V3</text>
<text x="224.8" y="28.3">+BATT</text>
<text x="10.3" y="35.9">A</text>
<text x="285.3" y="35.9">A</text>
<text x="111.9" y="37.4">+3V3</text>
<text x="157.4" y="42.9">12 SCL4</text>
<text x="195.6" y="43.5">+BATT</text>
<text x="157.4" y="48">10 SCL3</text>
<text x="225" y="54.2">GND</text>
<text x="204.6" y="60.3">+3V3</text>
<text x="224.8" y="60">+BATT</text>
<text x="195.6" y="76.6">+BATT</text>
<text x="10.3" y="85.9">B</text>
<text x="225" y="86">GND</text>
<text x="285.3" y="85.9">B</text>
<text x="204.6" y="92">+3V3</text>
<text x="224.8" y="91.8">+BATT</text>
<text x="154.5" y="97.8" transform="rotate(-90 154.5 97.8)">YELLOW</text>
<text x="195.6" y="108.3">+BATT</text>
<text x="225" y="117.7">GND</text>
<text x="204.6" y="123.8">+3V3</text>
<text x="224.8" y="123.5">+BATT</text>
<text x="10.3" y="135.9">C</text>
<text x="285.3" y="135.9">C</text>
<text x="46.6" y="141" transform="rotate(-90 46.6 141)">V_{CC}</text>
<text x="195.6" y="140.1">+BATT</text>
<text x="225" y="149.5">GND</text>
<text x="10.3" y="185.9">D</text>
<text x="285.3" y="185.9">D</text>
<text x="35" y="199.9">1</text>
<text x="85" y="199.9">2</text>
<text x="135" y="199.9">3</text>
<text x="185" y="199.9">4</text>
<text x="235" y="199.9">5</text>
<text x="285" y="199.9">6</text>
</g>
<g font-size="1.8" fill="#006464">
<text x="19.3" y="23.7">USB_C_Receptacle_USB2.0_14P</text>
<text x="33.1" y="21.2">J1</text>
<text x="52.1" y="23.7">VBUS</text>
<text x="161.7" y="21.7">+3V3</text>
<text x="167.5" y="21.7">+3V3</text>
<text x="38.3" y="28.8">VBUS</text>
<text x="136.4" y="28.8">PCA9546APW,118</text>
<text x="143.4" y="26.3">U3</text>
<text x="196" y="28.8">+3V3</text>
<text x="39.5" y="33.9">CC1</text>
<text x="56.3" y="33.9">5.1k</text>
<text x="61.7" y="32.6">R2</text>
<text x="71.1" y="35.2">GND</text>
<text x="121.6" y="33.9">GND</text>
<text x="132.6" y="33.9">A0</text>
<text x="153.1" y="33.9">VDD</text>
<text x="155.3" y="30.3">+3V3</text>
<text x="163.9" y="31.2" transform="rotate(-90 163.9 31.2)">R14</text>
<text x="166" y="31.2" transform="rotate(-90 166 31.2)">2.2k</text>
<text x="168.5" y="31.2" transform="rotate(-90 168.5 31.2)">2.2k</text>
<text x="170.5" y="31" transform="rotate(-90 170.5 31)">R15</text>
<text x="200.8" y="33.8" transform="rotate(-90 200.8 33.8)">R10</text>
<text x="202.8" y="33.8" transform="rotate(-90 202.8 33.8)">2.2k</text>
<text x="205.3" y="33.8" transform="rotate(-90 205.3 33.8)">2.2k</text>
<text x="207.4" y="32.5" transform="rotate(-90 207.4 32.5)">R9</text>
<text x="219.7" y="32.9">U5</text>
<text x="225.3" y="33.1">DRV2605YZFR</text>
<text x="39.5" y="36.4">CC2</text>
<text x="40.4" y="41.5">D-</text>
<text x="56.3" y="36.4">5.1k</text>
<text x="61.7" y="37.9">R1</text>
<text x="121.6" y="36.4">GND</text>
<text x="132.6" y="36.4">A1</text>
<text x="132.6" y="39">/RESET</text>
<text x="132.6" y="41.5">SD0</text>
<text x="153.2" y="36.4">SDA</text>
<text x="153.3" y="39">SCL</text>
<text x="154.5" y="41.5">A2</text>
<text x="167.6" y="41.5">GND</text>
<text x="215.1" y="36.4">SDA</text>
<text x="215.1" y="39">SCL</text>
<text x="225.7" y="37.4" transform="rotate(-90 225.7 37.4)">VDD</text>
<text x="229" y="36.4">OUT+</text>
<text x="229" y="39">OUT-</text>
<text x="40.4" y="44">D-</text>
<text x="40.4" y="46.6">D+</text>
<text x="106.3" y="43.3">100n</text>
<text x="107.4" y="45.1">C22</text>
<text x="113.5" y="47.6">GND</text>
<text x="124.1" y="44" transform="rotate(-90 124.1 44)">+3V3</text>
<text x="132.6" y="44">SC0</text>
<text x="132.6" y="46.6">SD1</text>
<text x="153.1" y="44">SC3</text>
<text x="153.1" y="46.6">SD3</text>
<text x="199.4" y="46.6">C5</text>
<text x="215.1" y="44">IN/TRIG</text>
<text x="215.1" y="46.6">EN</text>
<text x="225.7" y="47.8" transform="rotate(-90 225.7 47.8)">GND</text>
<text x="230.5" y="46.6">REG</text>
<text x="40.4" y="49.1">D+</text>
<text x="121.6" y="51.7">GND</text>
<text x="132.6" y="49.1">SC1</text>
<text x="132.6" y="51.7">VSS</text>
<text x="153.1" y="49.1">SC2</text>
<text x="153.1" y="51.7">SD2</text>
<text x="197.4" y="53.9">GND</text>
<text x="199.4" y="49.1">1uF</text>
<text x="243.8" y="49.1">C4</text>
<text x="243.8" y="51.7">1uF</text>
<text x="27.5" y="59.9" transform="rotate(-90 27.5 59.9)">SHIELD</text>
<text x="35.2" y="59.9" transform="rotate(-90 35.2 59.9)">GND</text>
<text x="238" y="59.3">GND</text>
<text x="107.8" y="65.6">+3V3</text>
<text x="196" y="60.6">+3V3</text>
<text x="201" y="65" transform="rotate(-90 201 65)">R8</text>
<text x="202.8" y="65.8" transform="rotate(-90 202.8 65.8)">2.2k</text>
<text x="205.3" y="65.5" transform="rotate(-90 205.3 65.5)">2.2k</text>
<text x="207.4" y="64.5" transform="rotate(-90 207.4 64.5)">R6</text>
<text x="219.7" y="64.6">U6</text>
<text x="225.3" y="64.9">DRV2605YZFR</text>
<text x="24.6" y="72">GND</text>
<text x="32.3" y="72">GND</text>
<text x="93.2" y="66.9">GND</text>
<text x="97.7" y="68.2">+3V3</text>
<text x="215.1" y="68.2">SDA</text>
<text x="215.1" y="70.7">SCL</text>
<text x="225.7" y="69.1" transform="rotate(-90 225.7 69.1)">VDD</text>
<text x="229" y="68.2">OUT+</text>
<text x="229" y="70.7">OUT-</text>
<text x="80.5" y="77.1">D</text>
<text x="83.1" y="77.1">C</text>
<text x="106.2" y="72.2">22u</text>
<text x="111" y="72.2">C16</text>
<text x="215.1" y="75.8">IN/TRIG</text>
<text x="61" y="80.9">TS-1187A-B-A-B</text>
<text x="81.4" y="81.8" transform="rotate(-90 81.4 81.8)">SW3</text>
<text x="89.8" y="81.4">100n</text>
<text x="90.8" y="83.2">C15</text>
<text x="101.2" y="80.6" transform="rotate(-90 101.2 80.6)">10k</text>
<text x="103.2" y="80.7" transform="rotate(-90 103.2 80.7)">R23</text>
<text x="108.5" y="83.4">GND</text>
<text x="118" y="78.3">+3V3</text>
<text x="122.8" y="80.9">U1</text>
<text x="122.8" y="83.4">ESP32-C3-WROOM-02</text>
<text x="199.4" y="79.6">C6</text>
<text x="199.4" y="82.1">1uF</text>
<text x="215.1" y="78.3">EN</text>
<text x="225.7" y="79.5" transform="rotate(-90 225.7 79.5)">GND</text>
<text x="230.5" y="78.3">REG</text>
<text x="243.8" y="80.9">C3</text>
<text x="243.8" y="83.4">1uF</text>
<text x="80.5" y="84.7">B</text>
<text x="83.3" y="84.7">A</text>
<text x="108.5" y="88.5">EN</text>
<text x="121.5" y="89.3" transform="rotate(-90 121.5 89.3)">3V3</text>
<text x="123.2" y="88.5">IO20/RXD</text>
<text x="197.4" y="87">GND</text>
<text x="38.6" y="93.6">SW2</text>
<text x="108.5" y="93.6">IO0</text>
<text x="123.5" y="91">IO21/TXD</text>
<text x="141.6" y="93.1">R16</text>
<text x="141.6" y="91">100</text>
<text x="152.2" y="94.2" transform="rotate(-90 152.2 94.2)">D6</text>
<text x="160.9" y="92.2" transform="rotate(-90 160.9 92.2)">GND</text>
<text x="196" y="92.3">+3V3</text>
<text x="238" y="91">GND</text>
<text x="36.4" y="96.1">SW_SPDT</text>
<text x="108.5" y="96.1">IO1</text>
<text x="108.5" y="98.7">IO2</text>
<text x="108.5" y="101.2">IO3</text>
<text x="200.8" y="96.8" transform="rotate(-90 200.8 96.8)">R3</text>
<text x="202.8" y="97.3" transform="rotate(-90 202.8 97.3)">2.2k</text>
<text x="205.3" y="97.3" transform="rotate(-90 205.3 97.3)">2.2k</text>
<text x="207.4" y="96.5" transform="rotate(-90 207.4 96.5)">R5</text>
<text x="215.1" y="99.9">SDA</text>
<text x="219.7" y="96.4">U7</text>
<text x="225.3" y="96.6">DRV2605YZFR</text>
<text x="225.7" y="100.9" transform="rotate(-90 225.7 100.9)">VDD</text>
<text x="229" y="99.9">OUT+</text>
<text x="266.7" y="99.9">J2</text>
<text x="266.7" y="97.4">Conn_01x08</text>
<text x="22.4" y="105.3">J3</text>
<text x="53.3" y="105">+BATT</text>
<text x="108.5" y="103.7">IO4</text>
<text x="108.5" y="106.3">IO5</text>
<text x="215.1" y="102.5">SCL</text>
<text x="215.1" y="107.5">IN/TRIG</text>
<text x="229" y="102.5">OUT-</text>
<text x="12.1" y="108.1">Conn_01x02_Socket</text>
<text x="31" y="111.4">GND</text>
<text x="56.9" y="112.4">+BATT</text>
<text x="108.5" y="108.8">IO6</text>
<text x="108.5" y="111.4">IO7</text>
<text x="108.5" y="113.9">IO8</text>
<text x="199.4" y="113.9">1uF</text>
<text x="199.4" y="111.4">C10</text>
<text x="215.1" y="110.1">EN</text>
<text x="225.7" y="111.3" transform="rotate(-90 225.7 111.3)">GND</text>
<text x="230.5" y="110.1">REG</text>
<text x="243.8" y="112.6">C2</text>
<text x="27.9" y="117.2">VBUS</text>
<text x="51.3" y="116.9">C12</text>
<text x="63.8" y="116.9">C17</text>
<text x="108.5" y="116.4">IO9</text>
<text x="108.5" y="119">IO10</text>
<text x="197.4" y="118.7">GND</text>
<text x="243.8" y="115.2">1uF</text>
<text x="29.3" y="125.8" transform="rotate(-90 29.3 125.8)">R7</text>
<text x="51.1" y="120.8">220u</text>
<text x="63.8" y="121.3">47u</text>
<text x="108.5" y="121.5">IO18</text>
<text x="108.5" y="124.1">IO19</text>
<text x="121.5" y="125.2" transform="rotate(-90 121.5 125.2)">GND</text>
<text x="196" y="124.1">+3V3</text>
<text x="238" y="122.8">GND</text>
<text x="31.3" y="126.4" transform="rotate(-90 31.3 126.4)">220</text>
<text x="43.2" y="131.2">VBUS</text>
<text x="65.3" y="127.6">GND</text>
<text x="96.5" y="129.1">JP1</text>
<text x="96.5" y="131.7">SolderJumper_2_Open</text>
<text x="200.8" y="128.8" transform="rotate(-90 200.8 128.8)">R12</text>
<text x="202.8" y="129" transform="rotate(-90 202.8 129)">2.2k</text>
<text x="205.3" y="129" transform="rotate(-90 205.3 129)">2.2k</text>
<text x="207.4" y="128.5" transform="rotate(-90 207.4 128.5)">R11</text>
<text x="215.1" y="131.7">SDA</text>
<text x="219.7" y="128.1">U9</text>
<text x="225.3" y="128.4">DRV2605YZFR</text>
<text x="229" y="131.7">OUT+</text>
<text x="21.6" y="136.2">VBUS</text>
<text x="34.3" y="133.3">D4</text>
<text x="34.3" y="135.8">RED</text>
<text x="46.7" y="136.8">TP4054</text>
<text x="46.9" y="134.7">U8</text>
<text x="118.6" y="134.2">GND</text>
<text x="215.1" y="134.2">SCL</text>
<text x="225.7" y="132.6" transform="rotate(-90 225.7 132.6)">VDD</text>
<text x="229" y="134.2">OUT-</text>
<text x="26.9" y="143.1">C7</text>
<text x="38.6" y="143.1">~{CHRG}</text>
<text x="49.3" y="143.1">BAT</text>
<text x="91.9" y="139.3">GND</text>
<text x="199.4" y="143.1">C11</text>
<text x="215.1" y="139.3">IN/TRIG</text>
<text x="215.1" y="141.8">EN</text>
<text x="225.7" y="143" transform="rotate(-90 225.7 143)">GND</text>
<text x="230.5" y="141.8">REG</text>
<text x="27.2" y="145.6">10u</text>
<text x="38.6" y="145.6">PROG</text>
<text x="46.6" y="149.4" transform="rotate(-90 46.6 149.4)">GND</text>
<text x="168.9" y="145.6">H1</text>
<text x="168.9" y="148.2">MountingHole</text>
<text x="199.4" y="145.6">1uF</text>
<text x="243.8" y="144.4">C1</text>
<text x="243.8" y="146.9">1uF</text>
<text x="31.9" y="151.2" transform="rotate(-90 31.9 151.2)">R4</text>
<text x="33.9" y="152" transform="rotate(-90 33.9 152)">3.3k</text>
<text x="168.9" y="150.7">H2</text>
<text x="168.9" y="153.3">MountingHole</text>
<text x="197.4" y="150.5">GND</text>
<text x="238" y="154.5">GND</text>
<text x="43.7" y="160.9">GND</text>
<text x="19.8" y="167.2">+BATT</text>
<text x="38" y="167.2">U2</text>
<text x="31.8" y="169.8">XC6220B331MR</text>
<text x="52" y="169.8">+3V3</text>
<text x="21.9" y="178.7">C9</text>
<text x="32.3" y="174.9">VIN</text>
<text x="32.3" y="179.9">CE</text>
<text x="41.6" y="174.9">VOUT</text>
<text x="57.4" y="178.7">C8</text>
<text x="22.1" y="181.2">10u</text>
<text x="40.2" y="181.1" transform="rotate(-90 40.2 181.1)">GND</text>
<text x="57.7" y="181.2">10u</text>
<text x="63.6" y="181" transform="rotate(-90 63.6 181)">R13</text>
<text x="65.6" y="181" transform="rotate(-90 65.6 181)">100</text>
<text x="52.6" y="188.8">GND</text>
<text x="68.6" y="187.9">D5</text>
<text x="68.6" y="190.4">GREEN</text>
<text x="17" y="192.6">GND</text>
<text x="37.3" y="192.6">GND</text>
<text x="62.7" y="196.4">GND</text>
</g>
<g font-size="1.8" fill="#a90000">
<text x="45.7" y="27.7">A4</text>
<text x="45.6" y="35.3">B5</text>
<text x="45.7" y="32.8">A5</text>
<text x="130.1" y="32.8">1</text>
<text x="130.1" y="35.3">2</text>
<text x="157.4" y="32.8">16</text>
<text x="157.4" y="35.3">15</text>
<text x="210.7" y="35.3">B2</text>
<text x="224.5" y="31.8" transform="rotate(-90 224.5 31.8)">C2</text>
<text x="236.2" y="35.3">A3</text>
<text x="45.7" y="40.4">A7</text>
<text x="130.1" y="37.8">3</text>
<text x="130.1" y="40.4">4</text>
<text x="157.4" y="37.8">14</text>
<text x="157.4" y="40.4">13</text>
<text x="210.7" y="37.8">C1</text>
<text x="236.1" y="37.8">C3</text>
<text x="45.6" y="42.9">B7</text>
<text x="45.7" y="45.5">A6</text>
<text x="130.1" y="42.9">5</text>
<text x="130.1" y="45.5">6</text>
<text x="157.4" y="45.5">11 SDA4</text>
<text x="157.4" y="42.9">12</text>
<text x="157.4" y="45.5">11</text>
<text x="210.7" y="42.9">B1</text>
<text x="210.8" y="45.5">A1</text>
<text x="236.2" y="45.5">A2</text>
<text x="45.6" y="48">B6</text>
<text x="130.1" y="48">7</text>
<text x="130.1" y="50.5">8</text>
<text x="157.4" y="48">10</text>
<text x="158" y="50.5">9</text>
<text x="224.5" y="52.1" transform="rotate(-90 224.5 52.1)">B3</text>
<text x="26.4" y="64.8" transform="rotate(-90 26.4 64.8)">S1</text>
<text x="34" y="64.8" transform="rotate(-90 34 64.8)">A1</text>
<text x="224.5" y="63.6" transform="rotate(-90 224.5 63.6)">C2</text>
<text x="210.7" y="67.1">B2</text>
<text x="210.7" y="69.6">C1</text>
<text x="236.1" y="69.6">C3</text>
<text x="236.2" y="67.1">A3</text>
<text x="78" y="75.9">4</text>
<text x="85.7" y="75.9">3</text>
<text x="210.7" y="74.7">B1</text>
<text x="210.8" y="77.2">A1</text>
<text x="236.2" y="77.2">A2</text>
<text x="78" y="83.6">2</text>
<text x="85.7" y="83.6">1</text>
<text x="224.5" y="83.9" transform="rotate(-90 224.5 83.9)">B3</text>
<text x="106" y="87.4">2</text>
<text x="120.4" y="84.5" transform="rotate(-90 120.4 84.5)">1</text>
<text x="133.3" y="87.4">11</text>
<text x="133.3" y="89.9">12</text>
<text x="260.3" y="88.6">8</text>
<text x="105.4" y="92.5">18</text>
<text x="105.4" y="95">17</text>
<text x="224.5" y="95.3" transform="rotate(-90 224.5 95.3)">C2</text>
<text x="260.3" y="93.7">6</text>
<text x="260.3" y="91.2">7</text>
<text x="27.9" y="101.3">2</text>
<text x="36.1" y="101.3">2</text>
<text x="43.7" y="98.8">1</text>
<text x="105.4" y="97.5">16</text>
<text x="105.4" y="100.1">15</text>
<text x="210.7" y="98.8">B2</text>
<text x="210.7" y="101.3">C1</text>
<text x="236.1" y="101.3">C3</text>
<text x="236.2" y="98.8">A3</text>
<text x="260.3" y="101.3">3</text>
<text x="260.3" y="98.8">4</text>
<text x="260.3" y="96.3">5</text>
<text x="27.9" y="103.9">1</text>
<text x="43.7" y="103.9">3</text>
<text x="106" y="102.6">3</text>
<text x="106" y="105.2">4</text>
<text x="106" y="107.7">5</text>
<text x="210.7" y="106.4">B1</text>
<text x="260.3" y="106.4">1</text>
<text x="260.3" y="103.9">2</text>
<text x="106" y="110.2">6</text>
<text x="106" y="112.8">7</text>
<text x="210.8" y="109">A1</text>
<text x="236.2" y="109">A2</text>
<text x="105.4" y="117.9">10</text>
<text x="106" y="115.3">8</text>
<text x="224.5" y="115.6" transform="rotate(-90 224.5 115.6)">B3</text>
<text x="105.4" y="120.4">13</text>
<text x="105.4" y="122.9">14</text>
<text x="120.4" y="127.7" transform="rotate(-90 120.4 127.7)">9</text>
<text x="210.7" y="130.6">B2</text>
<text x="224.5" y="127.1" transform="rotate(-90 224.5 127.1)">C2</text>
<text x="236.2" y="130.6">A3</text>
<text x="45.5" y="136.6" transform="rotate(-90 45.5 136.6)">4</text>
<text x="210.7" y="133.1">C1</text>
<text x="236.1" y="133.1">C3</text>
<text x="36.1" y="142">1</text>
<text x="53.9" y="142">3</text>
<text x="210.7" y="138.2">B1</text>
<text x="210.8" y="140.7">A1</text>
<text x="236.2" y="140.7">A2</text>
<text x="36.1" y="144.5">5</text>
<text x="224.5" y="147.4" transform="rotate(-90 224.5 147.4)">B3</text>
<text x="45.5" y="151.8" transform="rotate(-90 45.5 151.8)">2</text>
<text x="28.5" y="173.7">1</text>
<text x="48.8" y="173.7">5</text>
<text x="28.5" y="178.8">3</text>
<text x="39.1" y="184.9" transform="rotate(-90 39.1 184.9)">2</text>
</g>
<g font-size="1.8" fill="#0f0f0f">
<text x="50.8" y="35.2">CC2</text>
<text x="50.8" y="32.7">CC1</text>
<text x="168.9" y="35.2">SDA</text>
<text x="205.7" y="35.2">SDA1 B2</text>
<text x="52.1" y="40.3">Dm</text>
<text x="124.6" y="40.3">SDA1</text>
<text x="168.9" y="37.8">SCL</text>
<text x="205.7" y="37.8">SCL1 C1</text>
<text x="52.1" y="47.9">Dp</text>
<text x="52.1" y="42.8">Dm</text>
<text x="52.1" y="45.4">Dp</text>
<text x="124.6" y="45.4">SDA2</text>
<text x="124.6" y="42.8">SCL1</text>
<text x="124.6" y="47.9">SCL2</text>
<text x="202.3" y="45.4">DRV_EN</text>
<text x="204" y="42.8">PWM1</text>
<text x="158" y="50.5">9 SDA3</text>
<text x="205.7" y="67">SDA2 B2</text>
<text x="205.7" y="69.5">SCL2 C1</text>
<text x="202.3" y="77.1">DRV_EN</text>
<text x="204" y="74.6">PWM2</text>
<text x="99.8" y="92.4">PWM118</text>
<text x="99.8" y="94.9">PWM217</text>
<text x="49.5" y="98.7">BATT_CHG</text>
<text x="99.8" y="100">PWM415</text>
<text x="101.7" y="97.4">SCL16</text>
<text x="205.7" y="101.3">SCL3 C1</text>
<text x="205.7" y="98.7">SDA3 B2</text>
<text x="99.8" y="102.5">PWM3</text>
<text x="204" y="106.3">PWM3</text>
<text x="101.6" y="112.7">SDA 7</text>
<text x="202.3" y="108.9">DRV_EN</text>
<text x="98.1" y="117.8">DRV_EN10</text>
<text x="99.1" y="120.3">Dm</text>
<text x="99.1" y="122.8">Dp</text>
<text x="205.7" y="130.5">SDA4 B2</text>
<text x="205.7" y="133">SCL4 C1</text>
<text x="53.9" y="142">3 BATT_CHG</text>
<text x="202.3" y="140.6">DRV_EN</text>
<text x="204" y="138.1">PWM4</text>
</g>
<g font-size="1.8" fill="#0000c2">
<text x="134.9" y="94.7">GPIOs:</text>
<text x="134.9" y="96.8">0</text>
<text x="134.9" y="98.8">1</text>
<text x="134.9" y="100.9">3</text>
<text x="140" y="96.8">adc</text>
<text x="140" y="98.8">adc</text>
<text x="140" y="100.9">adc</text>
<text x="144.6" y="96.8">in,</text>
<text x="144.6" y="98.8">in,</text>
<text x="144.6" y="100.9">in,</text>
<text x="148.1" y="96.8">rtc</text>
<text x="148.1" y="98.8">rtc</text>
<text x="148.1" y="100.9">rtc</text>
<text x="134.9" y="102.9">4</text>
<text x="134.9" y="105">5</text>
<text x="134.9" y="107">6</text>
<text x="140" y="102.9">adc</text>
<text x="140" y="105">adc</text>
<text x="140" y="107">gpio</text>
<text x="144.6" y="102.9">in,</text>
<text x="144.6" y="105">in,</text>
<text x="148.1" y="102.9">rtc</text>
<text x="148.1" y="105">rtc</text>
<text x="134.9" y="109.1">7</text>
<text x="134.9" y="111.1">10</text>
<text x="134.9" y="113.1">20</text>
<text x="140" y="109.1">gpio</text>
<text x="141.2" y="111.1">gpio</text>
<text x="141.2" y="113.1">RxD</text>
<text x="145.9" y="113.1">-</text>
<text x="148.7" y="113.1">should</text>
<text x="156.1" y="113.1">probably</text>
<text x="165.5" y="113.1">be</text>
<text x="168.9" y="113.1">held</text>
<text x="174.1" y="113.1">high</text>
<text x="179.3" y="113.1">on</text>
<text x="182.8" y="113.1">reset</text>
<text x="134.9" y="115.2">21</text>
<text x="134.9" y="119.3">2</text>
<text x="140" y="119.3">must</text>
<text x="141.2" y="115.2">TxD</text>
<text x="145.8" y="119.3">be</text>
<text x="149.2" y="119.3">high</text>
<text x="154.4" y="119.3">at</text>
<text x="157.4" y="119.3">boot</text>
<text x="134.9" y="121.3">8</text>
<text x="134.9" y="123.4">9</text>
<text x="134.9" y="125.4">18</text>
<text x="140" y="121.3">must</text>
<text x="140" y="123.4">boot</text>
<text x="141.2" y="125.4">USB</text>
<text x="145.3" y="123.4">(flash=1/USB=0),</text>
<text x="145.8" y="121.3">be</text>
<text x="149.2" y="121.3">high</text>
<text x="154.4" y="121.3">at</text>
<text x="157.4" y="121.3">boot</text>
<text x="164.2" y="123.4">internal</text>
<text x="172.7" y="123.4">PU</text>
<text x="134.9" y="127.5">19</text>
<text x="141.2" y="127.5">USB</text>
<text x="106.9" y="154.2">Motor:</text>
<text x="113.9" y="154.2">2.5Vrms</text>
<text x="119.2" y="152.2">Power:</text>
<text x="122.7" y="154.2">x</text>
<text x="124.9" y="154.2">350mA</text>
<text x="132.5" y="154.2">=</text>
<text x="135.2" y="154.2">~1W</text>
<text x="16.6" y="158.1">Ichg</text>
<text x="21.8" y="158.1">=</text>
<text x="24.5" y="158.1">1000/3k3</text>
<text x="35.3" y="158.1">=</text>
<text x="38" y="158.1">303mA</text>
<text x="108.4" y="160.4">0.7</text>
<text x="112.6" y="160.4">duty</text>
<text x="117.7" y="160.4">cycle</text>
<text x="118.6" y="158.3">Pattern:</text>
<text x="123.8" y="160.4">PWM =</text>
<text x="131.9" y="160.4">~0.5W</text>
<text x="98.7" y="162.4">Motor</text>
<text x="105.2" y="162.4">on</text>
<text x="105.8" y="164.5">Avg</text>
<text x="108.6" y="162.4">for</text>
<text x="110.2" y="164.5">power</text>
<text x="112.5" y="162.4">400ms</text>
<text x="116.8" y="164.5">=</text>
<text x="119.6" y="164.5">0.15W</text>
<text x="120" y="162.4">in</text>
<text x="122.9" y="162.4">166*4</text>
<text x="126.4" y="164.5">/</text>
<text x="128.9" y="164.5">40mA@3.7V</text>
<text x="129.9" y="162.4">+</text>
<text x="132.6" y="162.4">666</text>
<text x="137.4" y="162.4">=</text>
<text x="140.2" y="162.4">1330ms</text>
<text x="103.8" y="168.6">2</text>
<text x="106.2" y="168.6">hours</text>
<text x="112.6" y="168.6">@ 3.7V</text>
<text x="120.7" y="168.6">=</text>
<text x="123.5" y="168.6">81mAh</text>
<text x="131" y="168.6">per</text>
<text x="135.2" y="168.6">session</text>
</g>
</svg>
